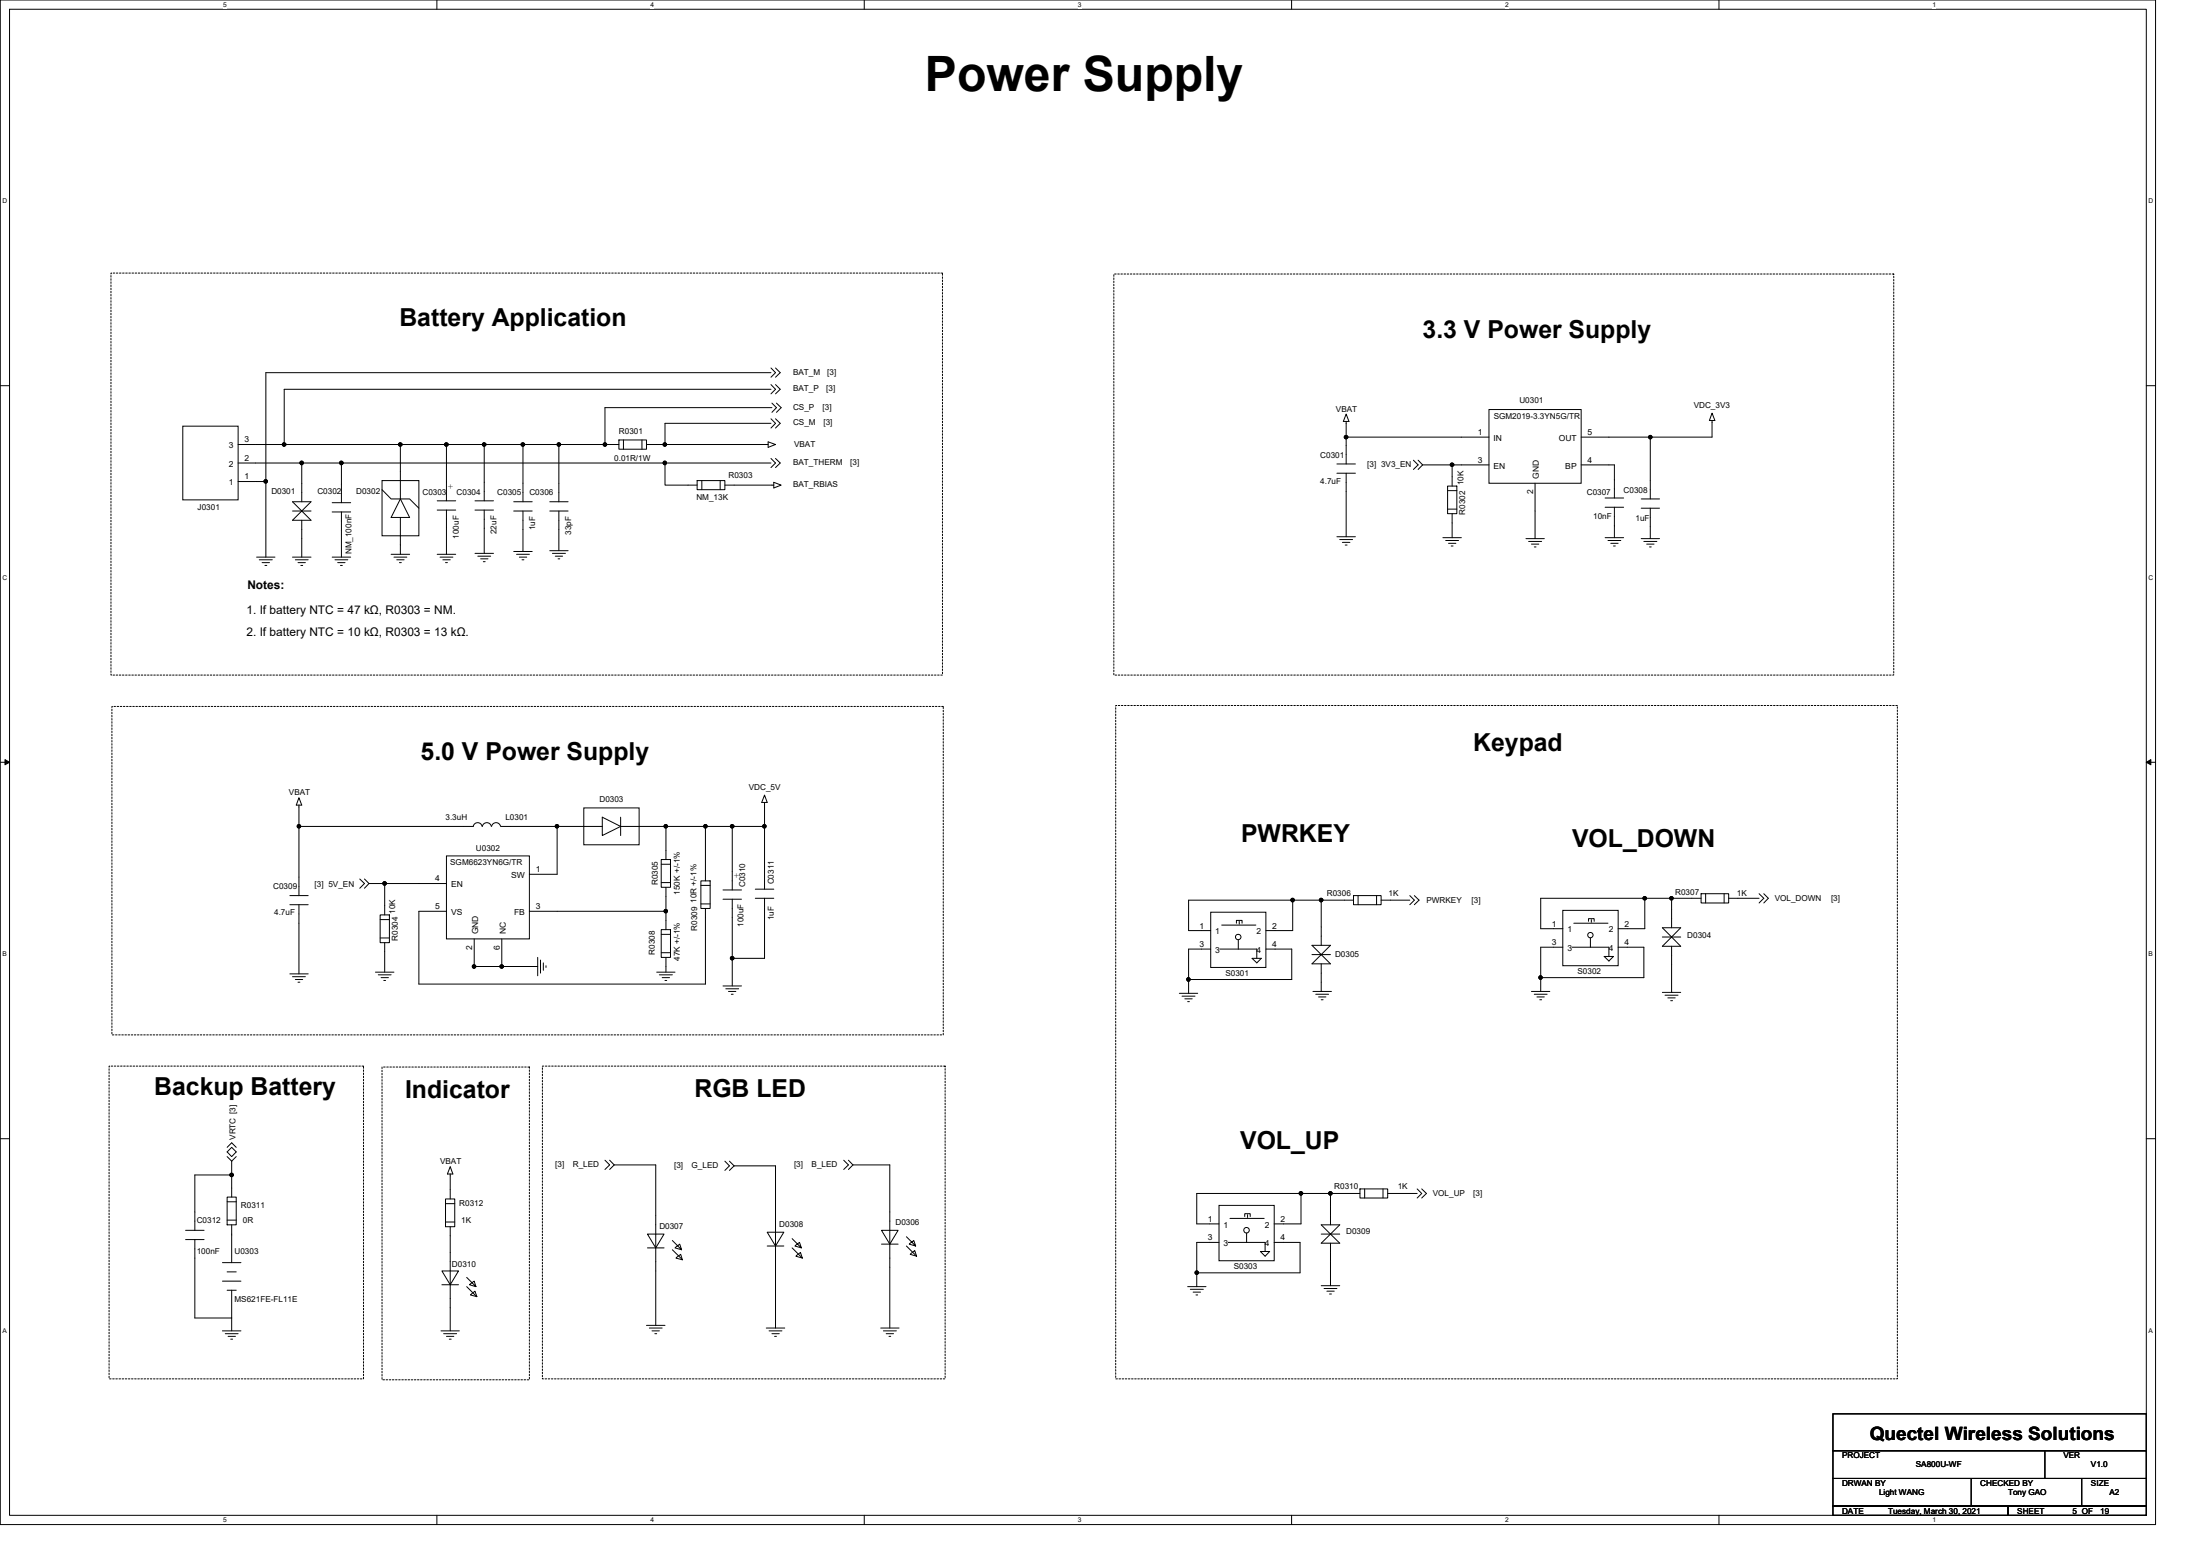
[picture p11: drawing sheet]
<svg xmlns="http://www.w3.org/2000/svg" width="297mm" height="210mm" viewBox="0 0 297 210" stroke-linecap="round" stroke-linejoin="round" font-family="sans-serif">
<path d="M0 0h291v205.7h-291zM1.3 1.2h288.5v203.3h-288.5z" fill="none" stroke="#000" stroke-width=".14"/>
<g fill="#fff">
<path d="M30.1 .1h.5v1h-.5z"/>
<path d="M30.1 204.6h.5v1h-.5z"/>
</g>
<path d="M59 0v1.2M59 204.5v1.2" fill="none" stroke="#000" stroke-width=".14"/>
<g fill="#fff">
<path d="M87.8 .1h.5v1h-.5z"/>
<path d="M87.8 204.6h.5v1h-.5z"/>
</g>
<path d="M116.7 0v1.2M116.7 204.5v1.2" fill="none" stroke="#000" stroke-width=".14"/>
<g fill="#fff">
<path d="M145.5 .1h.5v1h-.5z"/>
<path d="M145.5 204.6h.5v1h-.5z"/>
</g>
<path d="M174.4 0v1.2M174.4 204.5v1.2" fill="none" stroke="#000" stroke-width=".14"/>
<g fill="#fff">
<path d="M203.2 .1h.5v1h-.5z"/>
<path d="M203.2 204.6h.5v1h-.5z"/>
</g>
<path d="M232.1 0v1.2M232.1 204.5v1.2" fill="none" stroke="#000" stroke-width=".14"/>
<g fill="#fff">
<path d="M260.9 .1h.5v1h-.5z"/>
<path d="M260.9 204.6h.5v1h-.5z"/>
<path d="M.4 26.6h.6v1h-.6z"/>
<path d="M290.1 26.6h.6v1h-.6z"/>
<path d="M.4 77.4h.6v1h-.6z"/>
<path d="M290.1 77.4h.6v1h-.6z"/>
</g>
<path d="M0 52h1.3M289.8 52h1.2" fill="none" stroke="#000" stroke-width=".14"/>
<g fill="#fff">
<path d="M.4 128.3h.5v1h-.5z"/>
<path d="M290.1 128.3h.6v1h-.6z"/>
</g>
<path d="M0 102.9h1.3M289.8 102.9h1.2" fill="none" stroke="#000" stroke-width=".14"/>
<path d="M.7 102.5l.6 .4-.6 .3zM289.8 102.9l.6-.4v.7z" fill="#000" stroke="#000" stroke-width=".14"/>
<g fill="#fff">
<path d="M.4 179.1h.5v1h-.5z"/>
<path d="M290.1 179.1h.6v1h-.6z"/>
</g>
<g fill="none" stroke="#000" stroke-width=".14">
<path d="M24.7 57.5h7.4v10h-7.4zM32.1 60h6.3M38.4 60h15.7M54.1 60v7.3M54.1 60h6.2M60.3 60v7.6M60.3 60h5.1M65.4 60h5.2M65.4 60v7.6M70.6 60v7.7M70.6 60h4.9M75.5 60v7.7"/>
<path d="M83.6 59.4h3.7v1.2h-3.7zM83.6 60h-8.1M84.2 59.4v1.2M86.7 59.4v1.2M87.3 60h2.5M103.7 59.6l1 .4-1 .4zM103.7 60h-13.9M104.1 52.5h-65.7v7.5M104.1 51.9l.6 .6-.6 .6M104.1 49.7l.6 .6-.6 .6M104.1 56.5l.6 .6-.6 .7M104.1 57.1h-14.3v2.9"/>
<path d="M104.1 50.3h-68.2v14.7M104.2 55h-22.5v5M104.2 54.4l.6 .6-.6 .6M104.7 51.9l.6 .6-.6 .6M104.7 49.7l.6 .6-.6 .6M104.7 56.5l.6 .6-.6 .7M104.8 54.4l.7 .6-.7 .6M181.8 55.9l.3 1h-.7zM181.8 56.9v2.1M181.8 59v3.6M201 59h-19.2M201 55.3h12.5v9.9h-12.5z"/>
<path d="M213.5 59h9.3M222.8 59v8.3M231.2 55.8l.3 .9h-.7zM231.2 56.7v2.3h-8.4M32.1 65h3.8M32.1 62.5h8.6M34.6 75.2h2.5M35 75.5h1.8M35.4 75.9h1M35.8 76.3h.2M35.9 65v10.2M39.5 75.2h2.5"/>
<path d="M39.5 67.7h2.5l-1.3 1.3zM39.5 70.2l1.2-1.2 1.3 1.2zM39.5 69h2.5M39.9 75.5h1.7M40.2 75.9h1M40.6 76.3h.3M40.7 70.2v5M40.7 62.5v5.2M40.7 62.5h5.4M44.8 75.2h2.5M44.8 69.1h2.5M44.8 67.8h2.5"/>
<path d="M45.2 75.5h1.8M45.6 75.9h1M46 76.3h.2M46.1 69.1v6.1M46.1 62.5v5.3M46.1 62.5h43.7M51.6 64.9h5v7.4h-5zM51.6 66.1l1.2 1.2h2.5l1.3 1.3M52.8 74.8h2.5M53.2 75.2h1.7M53.6 75.5h1M53.9 75.9h.3"/>
<path d="M54.1 67.3l1.2 2.5h-2.5zM54.1 69.8v5M59 67.6h2.5M59 68.8h2.5M59 74.8h2.5M59.4 75.2h1.7M59.8 75.5h1M60.2 75.9h.2M60.3 68.8v6M64.1 74.7h2.5M64.1 68.8h2.5M64.1 67.6h2.5"/>
<path d="M64.5 75.1h1.7M64.9 75.4h1M65.3 75.8h.2M65.4 68.8v5.9M69.4 74.4h2.5M69.4 69h2.5M69.4 67.7h2.5M69.7 74.8h1.8M70.1 75.2h1M70.5 75.5h.2M70.6 69v5.4M74.2 74.3h2.5"/>
<path d="M74.2 69h2.5M74.2 67.7h2.5M74.6 74.7h1.7M75 75.1h1M75.4 75.4h.2M75.5 69v5.3M89.8 62.5h14.3M89.8 62.5v3h4.3M94.1 64.9h3.8v1.2h-3.8zM94.8 64.9v1.2M97.2 64.9v1.2M104.1 61.9l.6 .6-.6 .6"/>
<path d="M104.5 65.1l1 .4-1 .3zM104.5 65.5h-6.6M104.7 61.9l.6 .6-.6 .6M180.5 63.9h2.5M180.5 62.6h2.5M180.5 72.4h2.5M180.9 72.8h1.7M181.2 73.2h1.1M181.6 73.6h.3M181.8 63.9v8.5M190.8 62.1l.7 .6-.7 .7M191.5 62.1l.6 .6"/>
<path d="M192.1 62.7l-.6 .7M192.1 62.7h4M194.8 72.6h2.5M195.2 72.9h1.7M195.4 65.6h1.3v3.7h-1.3zM195.4 66.2h1.3M195.4 68.7h1.3M195.6 73.3h1M195.9 73.7h.3M196.1 69.3v3.3M201 62.7h-4.9v2.9M206 72.7h2.5"/>
<path d="M206.4 73.1h1.7M206.8 73.4h1M207.2 73.8h.2M207.3 65.2v7.5M213.5 62.7h4.5v4.5M216.7 72.6h2.5M216.7 68.5h2.5M216.7 67.2h2.5M217.1 72.9h1.7M217.5 73.3h1M217.8 73.7h.3M218 68.5v4.1"/>
<path d="M221.6 68.6h2.5M221.6 67.3h2.5M221.6 72.7h2.5M222 73.1h1.7M222.3 73.4h1M222.7 73.8h.2M222.8 68.6v4.1M40.4 108.6v2.9M40.4 107.7l.3 .9h-.7zM40.4 111.5v9.4M48.6 118.6l.6 .6-.6 .7M49.2 118.6l.6 .6"/>
<path d="M49.8 119.2l-.6 .7M49.8 119.2h2.1M60.3 115.5h11.2v11.2h-11.2zM60.3 119.2h-8.4v4.3M64 111.3h.1M65.1 111.5a.6 .6 0 0 0-.6-.5 .6 .6 0 0 0-.6 .5h-23.5M66.3 111.5a.61 .61 0 0 0-.6-.5 .61 .61 0 0 0-.6 .5M67.6 111.5a.61 .61 0 0 0-.6-.5 .61 .61 0 0 0-.6 .5M67.6 111.5h7.6M75.2 111.5v6.5h-3.7M78.8 109h7.5v5h-7.5zM81.3 111.5h-6.1"/>
<path d="M81.3 110.3l2.5 1.2-2.5 1.3zM83.8 110.3v2.5M83.8 111.5h6.1M89.3 116h1.2v3.7h-1.2zM89.3 116.6h1.2M89.3 119.1h1.2M89.9 111.5h5.3M89.9 111.5v4.5M89.9 119.7v3.3M94.6 118.9h1.3v3.7h-1.3zM94.6 119.5h1.3M95.2 111.5v7.4"/>
<path d="M95.2 111.5h3.7M98.9 111.5h4.3M98.9 111.5v8.6M102 120h2.5M103.2 111.5v8.5M103.2 108.3v3.2M103.2 107.3l.4 1h-.8zM39.1 122.1h2.5M39.1 120.9h2.5M39.1 131.4h2.5M39.5 131.8h1.7M39.9 132.2h1"/>
<path d="M40.2 132.5h.3M40.4 122.1v9.3M50.7 131.2h2.5M51.1 131.6h1.7M51.3 123.5h1.3v3.7h-1.3zM51.3 124.1h1.3M51.3 126.6h1.3M51.5 131.9h.9M51.8 132.3h.3M51.9 127.2v4M63.9 130.4h.1M64 130.4h3.8"/>
<path d="M64 126.7v3.7M67.8 126.7v3.7M67.8 130.4h4.8M71.5 123h18.4M72.6 129.2v2.5M73 129.6v1.7M73.4 129.9v1M73.7 130.3v.3M88.7 131.2h2.4M89 131.6h1.8M89.3 125.5h1.2v3.7h-1.2zM89.3 126.1h1.2"/>
<path d="M89.3 128.6h1.2M89.4 131.9h1M89.8 132.3h.2M89.9 123v2.5M89.9 129.2v2M94.6 122h1.3M95.2 122.6v10.2h-38.6v-9.8h3.7M97.6 133.1h2.5M97.6 120.1h2.5M97.6 121.3h2.5M98 133.4h1.7M98.4 133.8h1"/>
<path d="M98.7 134.2h.3M98.9 121.3v8M98.9 129.3v3.8M102 121.2h2.5M103.2 121.2v8.1h-4.3M159.2 134h2.5M159.6 134.4h1.8M160 134.8h1M160.4 135.2h.2M160.5 132.2v1.8M163.5 123.1h7.4v7.5h-7.4zM163.5 128.1h-3v4.1"/>
<path d="M164.7 128.1h5v1.2M164.9 124.8h4.7M166.9 124.6v-.4h.8v.4M167.2 126.8v1.3M167.3 124.3v.4M169.1 129.3h1.2l-.6 .6zM170.9 128.1h3.5v4.1h-13.9M174.5 121.5h-14v4.1h3M174.5 121.5h3.9M174.5 121.5v4.1h-3.6M177.1 127.6h2.5l-1.2 1.2zM177.1 128.8h2.5"/>
<path d="M177.1 130.1l1.3-1.3 1.2 1.3zM177.3 133.8h2.5M177.6 134.2h1.8M178 134.5h1M178.4 134.9h.2M178.4 121.5v6.1M178.4 121.5h4.3M178.4 130.1v3.7h.1M182.7 120.9h3.8v1.2h-3.8zM183.4 120.9v1.2M185.9 120.9v1.2M186.5 121.5h3.8"/>
<path d="M190.3 120.9l.7 .6-.7 .6M191 120.9l.6 .6-.6 .6M206.8 133.8h2.5M207.2 134.2h1.7M207.5 134.5h1M207.9 134.9h.2M208 131.9v1.9M211 122.9h7.5v7.4h-7.5zM211 127.8h-3v4.1M212.3 127.8h4.9v1.3M212.5 124.6h4.6M214.5 124.3v-.3h.7v.3"/>
<path d="M214.7 126.6v1.2M214.9 124.1v.4M216.6 129.1h1.2l-.6 .6zM218.5 127.8h3.5v4.1h-14M222.1 121.2v4.1h-3.6M222.1 121.2h3.6M222.1 121.2h-14.1v4.1h3M224.4 127.7l1.3-1.3 1.2 1.3zM224.4 125.2h2.5l-1.2 1.2zM224.4 126.4h2.5M224.4 133.9h2.5M224.8 134.3h1.8"/>
<path d="M225.2 134.7h1M225.6 135h.2M225.7 127.7v6.2M225.7 121.2h4M225.7 121.2v4M229.7 120.6h3.7v1.3h-3.7zM230.3 120.6v1.3M232.8 120.6v1.3M233.4 121.2h4.1M237.5 120.6l.6 .6-.6 .7M238.1 120.6l.7 .6-.7 .7M0 153.7h1.3"/>
<path d="M30.7 154.8l.6-.6 .6 .6M30.7 156.1l.6 .6M31.3 158.6v2.9M31.3 158.6h-5v7.4M31.3 156.7v1.9M31.3 154.8l.6 .6-.6 .7-.6-.7zM31.9 156.1l-.6 .6M60.8 157.4l.3 1h-.7zM60.8 158.4v3.4M81.7 156.6l.6 .6-.6 .6M82.3 156.6l.6 .6M82.9 157.2l-.6 .6"/>
<path d="M82.9 157.2h5.6v21.7M97.9 156.7l.6 .6-.6 .6M98.5 156.7l.6 .6M99.1 157.3l-.6 .6M99.1 157.3h5.6v21.9M113.9 156.6l.7 .6-.7 .6M114.6 156.6l.6 .6M115.2 157.2l-.6 .6M115.2 157.2h4.9v22M289.8 153.7h1.2M25.1 167.3h2.5M25.1 166h2.5"/>
<path d="M26.3 167.3v10.6h5M30 179.6h2.5M30 170.4h2.5M30 172.9h2.5M30.4 180h1.7M30.7 171.6h1.2M30.7 174.1h1.2M30.7 161.5h1.2v3.8h-1.2zM30.7 164.7h1.2M30.7 162.2h1.2M31.3 165.3v5.1M31.3 174.1v3.8"/>
<path d="M31.3 177.9v1.7M59.5 179.6h2.5M59.7 173.4h2.2M59.7 171.5h2.2l-1.1 1.9zM59.9 180h1.8M60.2 161.8h1.2v3.7h-1.2zM60.2 164.9h1.2M60.2 162.4h1.2M60.8 165.5v14.1M63 172.4l1.3 1.2-.3-.7-.6 .5 .9 .2M63 173.6l1.3 1.3M63.5 174.8l.6-.6 .3 .8z"/>
<path d="M87.3 178.9h2.5M87.4 168.4h2.3M87.4 166.5h2.3l-1.2 1.9zM87.7 179.2h1.7M88 179.6h1M88.4 180h.3M90.8 167.4l1.2 1.3-.2-.8-.7 .5 .9 .3M90.8 168.7l1.2 1.2M91.3 169.8l.6-.5 .2 .7zM103.5 179.2h2.5M103.6 168.1h2.2M103.6 166.3h2.2l-1.1 1.8z"/>
<path d="M103.8 179.6h1.8M104.2 180h1M107 167.2l1.2 1.2-.3-.7-.6 .4 .9 .3M107 168.4l1.2 1.3M107.5 169.5l.6-.5 .2 .8zM118.9 179.2h2.5M119 167.9h2.3M119 166h2.3l-1.2 1.9zM119.3 179.6h1.7M119.7 180h.9M122.4 166.9l1.2 1.2-.2-.7-.6 .5 .8 .2M122.4 168.1l1.2 1.3"/>
<path d="M122.9 169.3l.6-.5 .3 .7zM160.4 173.6h2.4M160.7 174h1.8M161.1 174.4h1M161.5 174.8h.2M161.6 171.8v1.8M164.6 162.7h7.4v7.4h-7.4zM164.6 167.7h-3v4.1M165.8 167.7h5v1.2M166.1 164.4h4.6M168.1 164.2v-.4h.7v.4M168.3 166.4v1.3"/>
<path d="M168.4 163.9v.4M170.2 168.9h1.2l-.6 .6zM172 167.7h3.5v4.1h-13.9M175.7 161.1h-14.1v4.1h3M175.7 161.1v4.1h-3.7M175.7 161.1h3.9M178.4 173.5h2.5M178.4 165.3h2.5l-1.3 1.2zM178.4 166.5h2.5M178.4 167.8l1.2-1.3 1.3 1.3zM178.8 173.9h1.7M179.2 174.2h.9"/>
<path d="M179.5 174.6h.3M179.6 167.8v5.7M179.6 161.1h4M179.6 161.1v4.2M183.6 160.4h3.8v1.3h-3.8zM184.3 160.4v1.3M186.7 160.4v1.3M191.3 160.4l.7 .7-.7 .6M191.3 161.1h-3.9M192 160.4l.6 .7-.6 .6M30.8 180.3h1M31.2 180.7h.2"/>
<path d="M60.3 180.3h1M60.7 180.7h.2M104.6 180.3h.2M120 180.3h.3M247.5 190.8h42.3v5h-42.3zM247.5 195.8h42.3v3.7h-42.3zM247.5 199.5h42.3v3.7h-42.3zM266.1 199.5v3.7M276.1 195.8v3.7M281.1 199.5v3.7M247.5 203.2h23.6v1.3h-23.6zM271.1 203.2h18.7v1.3h-18.7z"/>
<circle cx="167.2" cy="126.4" r=".37"/>
<circle cx="214.7" cy="126.2" r=".36"/>
<circle cx="168.3" cy="166" r=".38"/>
</g>
<path d="M15 36.9h112.3v54.2h-112.3zM150.4 37h105.3v54.1h-105.3zM15.1 95.3h112.3v44.4h-112.3zM150.6 95.2h105.6v90.9h-105.6zM14.7 143.9h34.4v42.2h-34.4zM51.6 144h19.9v42.2h-19.9zM73.2 143.9h54.4v42.2h-54.4z" fill="none" stroke="#000" stroke-width=".14" stroke-dasharray=".2 .2"/>
<g fill="#000" stroke="#000" stroke-width=".14">
<circle cx="38.4" cy="60" r=".24"/>
<circle cx="54.1" cy="60" r=".24"/>
<circle cx="60.3" cy="60" r=".24"/>
<circle cx="65.4" cy="60" r=".24"/>
<circle cx="70.6" cy="60" r=".24"/>
<circle cx="75.5" cy="60" r=".23"/>
<circle cx="81.7" cy="60" r=".23"/>
<circle cx="89.8" cy="60" r=".23"/>
<circle cx="181.7" cy="59" r=".24"/>
<circle cx="222.8" cy="59" r=".23"/>
<circle cx="35.9" cy="65" r=".23"/>
<circle cx="40.7" cy="62.5" r=".24"/>
<circle cx="46.1" cy="62.5" r=".24"/>
<circle cx="89.8" cy="62.5" r=".24"/>
<circle cx="196.1" cy="62.7" r=".24"/>
<circle cx="40.4" cy="111.5" r=".23"/>
<circle cx="51.9" cy="119.2" r=".24"/>
<circle cx="75.2" cy="111.5" r=".23"/>
<circle cx="89.9" cy="111.5" r=".23"/>
<circle cx="95.2" cy="111.5" r=".23"/>
<circle cx="98.9" cy="111.5" r=".24"/>
<circle cx="103.2" cy="111.5" r=".23"/>
<circle cx="64" cy="130.4" r=".23"/>
<circle cx="67.7" cy="130.4" r=".24"/>
<circle cx="89.9" cy="123" r=".23"/>
<circle cx="98.9" cy="129.3" r=".24"/>
<circle cx="160.5" cy="132.2" r=".24"/>
<circle cx="174.5" cy="121.5" r=".24"/>
<circle cx="178.4" cy="121.5" r=".24"/>
<circle cx="208" cy="131.9" r=".24"/>
<circle cx="222.1" cy="121.2" r=".24"/>
<circle cx="225.7" cy="121.2" r=".23"/>
<circle cx="31.3" cy="158.6" r=".24"/>
<circle cx="161.6" cy="171.7" r=".23"/>
<circle cx="175.7" cy="161" r=".24"/>
<circle cx="179.6" cy="161" r=".24"/>
</g>
<text font-size="6.6" x="124.9" y="12.3">Power Supply</text>
<g font-size="3.3">
<text x="53.9" y="44">Battery Application</text>
<text x="192.1" y="45.7">3.3 V Power Supply</text>
<text x="198.9" y="101.4">Keypad</text>
<text x="56.8" y="102.5">5.0 V Power Supply</text>
<text x="167.6" y="113.6">PWRKEY</text>
<text x="212.3" y="114.2">VOL_DOWN</text>
<text x="20.8" y="147.7">Backup Battery</text>
<text x="54.7" y="148.2">Indicator</text>
<text x="93.8" y="148.1">RGB LED</text>
<text x="167.4" y="155.1">VOL_UP</text>
</g>
<text font-size="2.5" x="252.5" y="194.3">Quectel Wireless Solutions</text>
<g font-size="1.6">
<text x="33.3" y="82.8">1. If battery NTC = 47 kΩ, R0303 = NM.</text>
<text x="33.4" y="79.5">Notes:</text>
<text x="33.3" y="85.8">2. If battery NTC = 10 kΩ, R0303 = 13 kΩ.</text>
</g>
<g font-size="1.4">
<text x="60.3" y="65.3" transform="rotate(90 60.3 65.3)">+</text>
<text x="98.9" y="117.9" transform="rotate(90 98.9 117.9)">+</text>
</g>
<g font-size="1.1">
<text x="107.1" y="52.8">BAT_P</text>
<text x="107.1" y="50.5">BAT_M</text>
<text x="111.6" y="52.8">[3]</text>
<text x="111.7" y="50.5">[3]</text>
<text x="33" y="59.7">3</text>
<text x="83.6" y="58.5">R0301</text>
<text x="107.1" y="57.4">CS_M</text>
<text x="107.1" y="55.3">CS_P</text>
<text x="111.1" y="55.3">[3]</text>
<text x="111.2" y="57.4">[3]</text>
<text x="180.4" y="55.5">VBAT</text>
<text x="199.5" y="58.7">1</text>
<text x="201.7" y="59.5">IN</text>
<text x="201.7" y="56.5">SGM2019-3.3YN5G/TR</text>
<text x="205.1" y="54.4">U0301</text>
<text x="210.5" y="59.5">OUT</text>
<text x="214.4" y="58.7">5</text>
<text x="228.7" y="55">VDC_3V3</text>
<text x="30.9" y="65.5">1</text>
<text x="30.9" y="63">2</text>
<text x="30.9" y="60.5">3</text>
<text x="33" y="64.7">1</text>
<text x="33" y="62.2">2</text>
<text x="82.9" y="62.3">0.01R/1W</text>
<text x="98.4" y="64.5">R0303</text>
<text x="107.1" y="65.7">BAT_RBIAS</text>
<text x="107.1" y="62.8">BAT_THERM</text>
<text x="107.2" y="60.4">VBAT</text>
<text x="114.8" y="62.8">[3]</text>
<text x="178.3" y="61.8">C0301</text>
<text x="178.3" y="65.4">4.7uF</text>
<text x="184.6" y="63">[3] 3V3_EN</text>
<text x="197.6" y="65.5" transform="rotate(-90 197.6 65.5)">10K</text>
<text x="199.5" y="62.5">3</text>
<text x="201.7" y="63.2">EN</text>
<text x="207.8" y="64.6" transform="rotate(-90 207.8 64.6)">GND</text>
<text x="211.3" y="63.2">BP</text>
<text x="214.4" y="62.5">4</text>
<text x="26.7" y="68.9">J0301</text>
<text x="36.6" y="66.6">D0301</text>
<text x="42.9" y="66.6">C0302</text>
<text x="48.1" y="66.6">D0302</text>
<text x="57" y="66.7">C0303</text>
<text x="61.7" y="66.7">C0304</text>
<text x="67.1" y="66.7">C0305</text>
<text x="71.5" y="66.7">C0306</text>
<text x="72.3" y="71.6" transform="rotate(-90 72.3 71.6)">1uF</text>
<text x="94" y="67.5">NM_13K</text>
<text x="197.8" y="69.4" transform="rotate(-90 197.8 69.4)">R0302</text>
<text x="207" y="66.7" transform="rotate(-90 207 66.7)">2</text>
<text x="214.2" y="66.7">C0307</text>
<text x="215.1" y="70">10nF</text>
<text x="219.2" y="66.5">C0308</text>
<text x="220.8" y="70.3">1uF</text>
<text x="47.5" y="74.8" transform="rotate(-90 47.5 74.8)">NM_100nF</text>
<text x="61.9" y="72.7" transform="rotate(-90 61.9 72.7)">100uF</text>
<text x="67" y="72.1" transform="rotate(-90 67 72.1)">22uF</text>
<text x="77.1" y="72.2" transform="rotate(-90 77.1 72.2)">33pF</text>
<text x="39" y="107.3">VBAT</text>
<text x="101.1" y="106.6">VDC_5V</text>
<text x="60.2" y="110.7">3.3uH</text>
<text x="68.2" y="110.7">L0301</text>
<text x="80.9" y="108.2">D0303</text>
<text x="36.9" y="120">C0309</text>
<text x="42.5" y="119.6">[3] 5V_EN</text>
<text x="58.8" y="119">4</text>
<text x="60.8" y="116.8">SGM6623YN6G/TR</text>
<text x="60.9" y="119.7">EN</text>
<text x="64.3" y="114.8">U0302</text>
<text x="69" y="118.5">SW</text>
<text x="72.3" y="117.7">1</text>
<text x="88.8" y="119.5" transform="rotate(-90 88.8 119.5)">R0305</text>
<text x="100.6" y="119.7" transform="rotate(-90 100.6 119.7)">C0310</text>
<text x="104.5" y="119.4" transform="rotate(-90 104.5 119.4)">C0311</text>
<text x="37" y="123.5">4.7uF</text>
<text x="53.3" y="123.3" transform="rotate(-90 53.3 123.3)">10K</text>
<text x="58.8" y="122.7">5</text>
<text x="60.9" y="123.5">VS</text>
<text x="69.4" y="123.5">FB</text>
<text x="72.3" y="122.7">3</text>
<text x="91.8" y="120.7" transform="rotate(-90 91.8 120.7)">150K +/-1%</text>
<text x="94" y="121.9" transform="rotate(-90 94 121.9)">10R +/-1%</text>
<text x="94.1" y="125.6" transform="rotate(-90 94.1 125.6)">R0309</text>
<text x="100.4" y="125.1" transform="rotate(-90 100.4 125.1)">100uF</text>
<text x="104.5" y="124.2" transform="rotate(-90 104.5 124.2)">1uF</text>
<text x="162" y="125.3">1</text>
<text x="171.8" y="125.3">2</text>
<text x="179.2" y="120.9">R0306</text>
<text x="187.5" y="120.9">1K</text>
<text x="192.6" y="121.9">PWRKEY</text>
<text x="198.7" y="121.9">[3]</text>
<text x="209.5" y="125.1">1</text>
<text x="211.6" y="125.8">1</text>
<text x="217.2" y="125.8">2</text>
<text x="219.3" y="125.1">2</text>
<text x="226.2" y="120.8">R0307</text>
<text x="234.5" y="120.9">1K</text>
<text x="239.6" y="121.6">VOL_DOWN</text>
<text x="247.2" y="121.6">[3]</text>
<text x="53.7" y="127" transform="rotate(-90 53.7 127)">R0304</text>
<text x="63.8" y="128.2" transform="rotate(-90 63.8 128.2)">2</text>
<text x="64.6" y="126.1" transform="rotate(-90 64.6 126.1)">GND</text>
<text x="67.5" y="128.2" transform="rotate(-90 67.5 128.2)">6</text>
<text x="68.3" y="126.1" transform="rotate(-90 68.3 126.1)">NC</text>
<text x="88.4" y="128.8" transform="rotate(-90 88.4 128.8)">R0308</text>
<text x="91.8" y="129.7" transform="rotate(-90 91.8 129.7)">47K +/-1%</text>
<text x="162" y="127.8">3</text>
<text x="164.1" y="126.1">1</text>
<text x="164.1" y="128.6">3</text>
<text x="165.5" y="131.7">S0301</text>
<text x="169.7" y="126.1">2</text>
<text x="169.7" y="128.6">4</text>
<text x="171.8" y="127.8">4</text>
<text x="180.3" y="129.1">D0305</text>
<text x="209.5" y="127.6">3</text>
<text x="211.6" y="128.3">3</text>
<text x="213" y="131.4">S0302</text>
<text x="217.2" y="128.3">4</text>
<text x="219.3" y="127.6">4</text>
<text x="227.8" y="126.6">D0304</text>
<text x="31.8" y="153.8" transform="rotate(-90 31.8 153.8)">VRTC [3]</text>
<text x="59.4" y="157.1">VBAT</text>
<text x="75" y="157.5">[3]</text>
<text x="77.3" y="157.5">R_LED</text>
<text x="91" y="157.6">[3]</text>
<text x="93.4" y="157.6">G_LED</text>
<text x="107.2" y="157.5">[3]</text>
<text x="109.6" y="157.5">B_LED</text>
<text x="180.1" y="160.4">R0310</text>
<text x="188.7" y="160.4">1K</text>
<text x="193.5" y="161.3">VOL_UP</text>
<text x="198.9" y="161.3">[3]</text>
<text x="26.6" y="165.1">C0312</text>
<text x="32.5" y="163.1">R0311</text>
<text x="32.8" y="165.1">0R</text>
<text x="62" y="162.8">R0312</text>
<text x="62.3" y="165.1">1K</text>
<text x="89" y="165.8">D0307</text>
<text x="105.2" y="165.6">D0308</text>
<text x="120.9" y="165.3">D0306</text>
<text x="163.1" y="164.9">1</text>
<text x="163.1" y="167.4">3</text>
<text x="165.2" y="165.7">1</text>
<text x="170.8" y="165.7">2</text>
<text x="172.9" y="164.9">2</text>
<text x="172.9" y="167.4">4</text>
<text x="181.8" y="166.6">D0309</text>
<text x="26.6" y="169.3">100nF</text>
<text x="31.7" y="169.2">U0303</text>
<text x="61" y="171">D0310</text>
<text x="165.2" y="168.2">3</text>
<text x="166.6" y="171.3">S0303</text>
<text x="170.8" y="168.2">4</text>
<text x="31.7" y="175.8">MS621FE-FL11E</text>
<text x="248.7" y="196.8">PROJECT</text>
<text x="278.6" y="196.8">VER</text>
<text x="248.7" y="200.5">DRWAN BY</text>
<text x="253.7" y="201.8">Light WANG</text>
<text x="258.7" y="198">SA800U-WF</text>
<text x="267.4" y="200.5">CHECKED BY</text>
<text x="271.1" y="201.8">Tony GAO</text>
<text x="282.3" y="200.5">SIZE</text>
<text x="282.3" y="198">V1.0</text>
<text x="284.8" y="201.8">A2</text>
<text x="248.7" y="204.3">DATE</text>
<text x="254.9" y="204.3">Tuesday, March 30, 2021</text>
<text x="272.4" y="204.3">SHEET</text>
<text x="279.8" y="204.3">5 OF</text>
<text x="283.6" y="204.3">19</text>
</g>
<g font-size=".9">
<text x="30.1" y="1">5</text>
<text x="87.8" y="1">4</text>
<text x="145.5" y="1">3</text>
<text x="203.2" y="1">2</text>
<text x="260.9" y="1">1</text>
<text x=".4" y="27.5">D</text>
<text x="290.1" y="27.5">D</text>
<text x=".4" y="78.3">C</text>
<text x="290.1" y="78.3">C</text>
<text x=".4" y="129.1">B</text>
<text x="290.1" y="129.1">B</text>
<text x=".4" y="179.9">A</text>
<text x="290.1" y="179.9">A</text>
<text x="30.1" y="205.4">5</text>
<text x="87.8" y="205.4">4</text>
<text x="145.5" y="205.4">3</text>
<text x="203.2" y="205.4">2</text>
<text x="260.9" y="205.4">1</text>
</g>
</svg>
